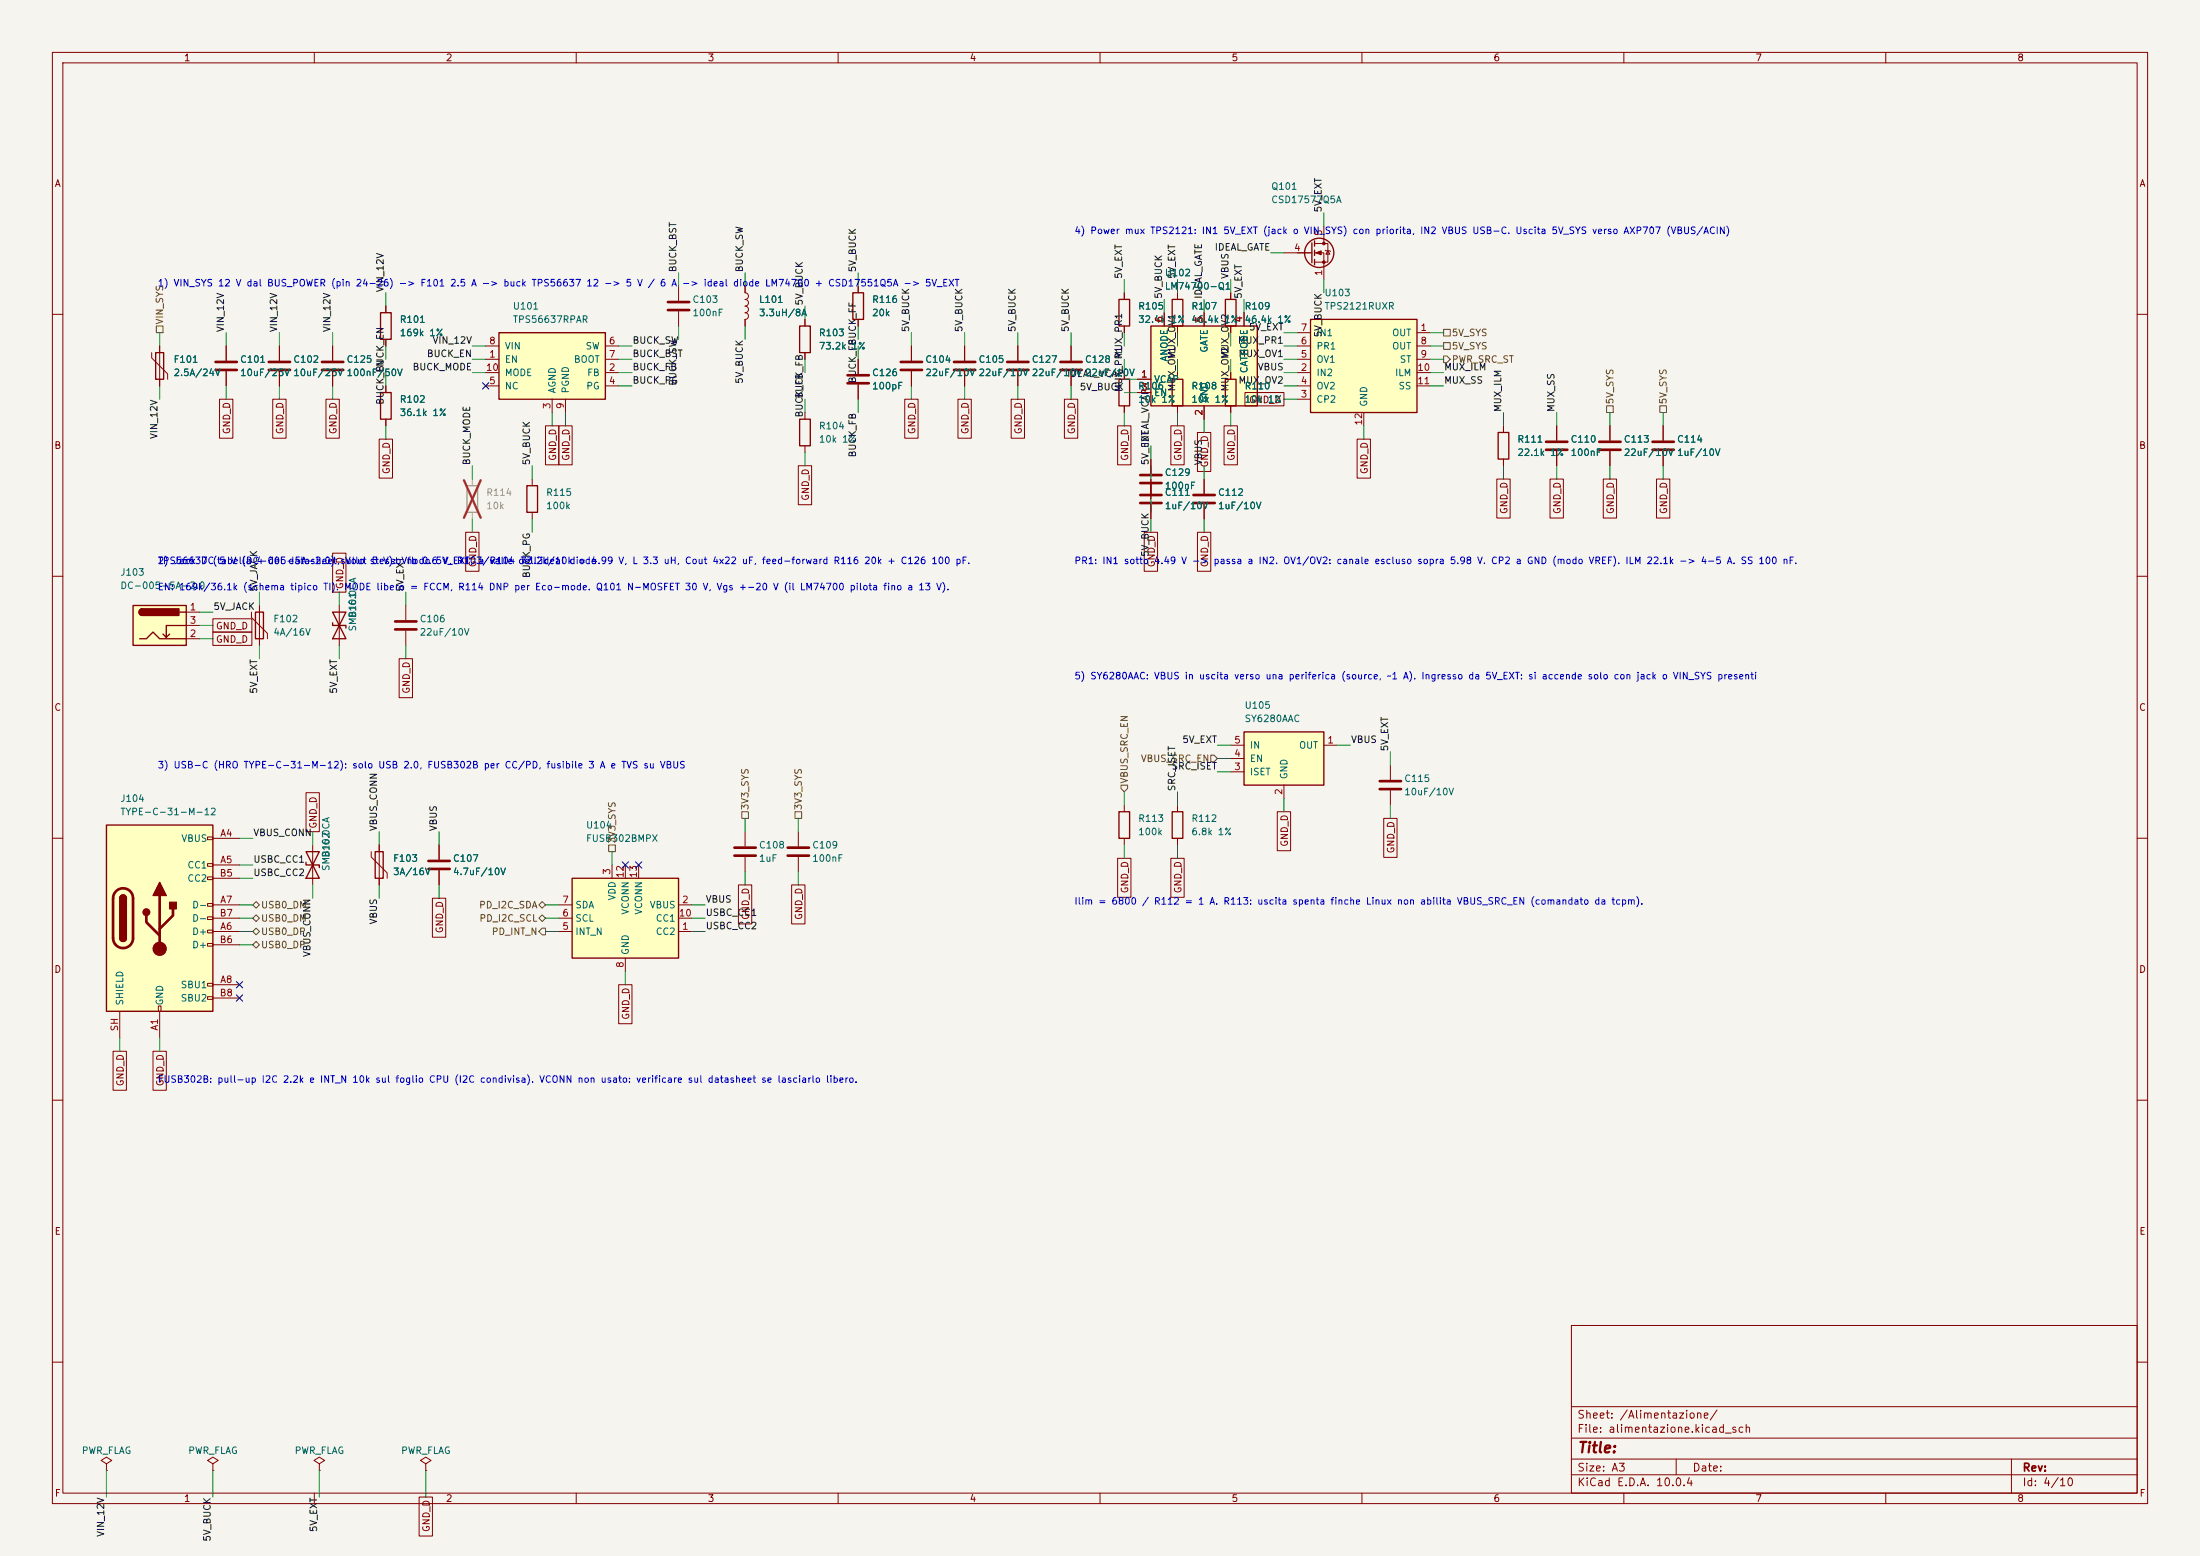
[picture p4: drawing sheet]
<svg xmlns="http://www.w3.org/2000/svg" width="420mm" height="297mm" viewBox="0 0 420 297" stroke-linecap="round" stroke-linejoin="round" font-family="sans-serif">
<path d="M0 0h420v297h-420z" fill="#f5f4ef" stroke="#f5f4ef" stroke-width=".19"/>
<g fill="none" stroke="#840000" stroke-width=".19">
<path d="M10 10h400v277h-400zM12 12h396v273h-396zM60 10v2M110 10v2M160 10v2M210 10v2M260 10v2M310 10v2M360 10v2M10 60h2M408 60h2M307.3 81.3v2.8"/>
<path d="M307.3 86.1v2.8M10 110h2M48 116.8v1.1l3.1 3v1M49.5 115.6v7.6M408 110h2M10 160h2M142.2 158.8v2.7M408 160h2M142.2 163.6v2.8M10 210h2M408 210h2M300 253h108v32h-108z"/>
<path d="M10 260h2M300 278.5h108M300 274.5h108M300 268.5h108M320 278.5v3M384 278.5v6.5M408 260h2M60 285v2M110 285v2M160 285v2M210 285v2M260 285v2"/>
<path d="M300 281.5h108M310 285v2M360 285v2"/>
</g>
<path d="M48.8 116.8h1.5v5.1h-1.5z" fill="none" stroke="#840000" stroke-width=".25"/>
<path d="M305.3 84.3h4.1M305.3 85.9h4.1M140.2 161.8h4.1M140.2 163.3h4.1" fill="none" stroke="#840000" stroke-width=".51"/>
<path d="M250.2 61h20.3v17.7h-20.3z" fill="#ffffc2"/>
<path d="M250.2 61h20.3v17.7h-20.3zM286 82.6h2v5h-2z" fill="none" stroke="#840000" stroke-width=".25"/>
<g fill="none" stroke="#840000" stroke-width=".19">
<path d="M184.1 66v2.8M184.1 70.9v2.8M194.3 66v2.8M194.3 70.9v2.8M247.6 63.5h2.6M247.6 71.1h2.6M247.6 76.2h2.6M247.6 73.7h2.6M247.6 68.6h2.6M247.6 66h2.6M260.3 78.7v2.6M270.5 63.5h2.5"/>
<path d="M270.5 71.1h2.5M270.5 73.7h2.5M270.5 68.6h2.5M270.5 66h2.5M219.7 87.6v2.8M219.7 91.4v3.9M219.7 96.3v2.8M229.9 91.4v2.8M229.9 96.3v2.8M287 81.3v1.3M287 87.6v1.3M297.2 81.3v2.8"/>
<path d="M297.2 86.1v2.8M317.5 81.3v2.8M317.5 86.1v2.8"/>
</g>
<g fill="none" stroke="#840000" stroke-width=".51">
<path d="M182.1 69.1h4.1M182.1 70.6h4.1M192.3 69.1h4M192.3 70.6h4M217.7 94.5h4M217.7 96h4M217.7 90.7h4M217.7 92.2h4M227.8 94.5h4.1M227.8 96h4.1M295.1 84.3h4.1M295.1 85.9h4.1"/>
<path d="M315.5 84.3h4M315.5 85.9h4"/>
</g>
<path d="M219.7 62.2h20.3v15.3h-20.3z" fill="#ffffc2"/>
<g fill="none" stroke="#840000" stroke-width=".25">
<path d="M213.6 57.2h2v5h-2zM223.8 57.2h2v5h-2zM233.9 57.2h2.1v5h-2.1zM250.4 46.4v3.8M251 46v1M251 47.8v1M251 49.5v1M213.6 72.4h2v5.1h-2zM219.7 62.2h20.3v15.3h-20.3zM223.8 72.4h2v5.1h-2zM233.9 72.4h2.1v5.1h-2.1zM223.8 154.9h2v5.1h-2z"/>
<circle cx="251.8" cy="48.3" r="2.79"/>
</g>
<g fill="none" stroke="#840000" stroke-width=".19">
<path d="M214.6 55.9v1.3M222.2 59.7v2.5M224.8 55.9v1.3M229.9 59.7v2.5M234.9 55.9v1.3M237.5 59.7v2.5M245.1 48.3h5.3M251 46.5h2.5v3.5h-2.5M251 48.3h1.7v5M252.7 43.2v3.3M253 47.8l1 .2M253.5 47.9l.4 .6h-.8z"/>
<path d="M204.5 66v2.8M204.5 70.9v2.8M214.6 62.2v1.3M214.6 71.1v1.3M214.6 77.5v1.2M217.2 72.4h2.5M217.2 74.9h2.5M224.8 62.2v1.3M224.8 71.1v1.3M224.8 77.5v1.2M229.9 77.5v2.5M234.9 62.2v1.3"/>
<path d="M234.9 71.1v1.3M234.9 77.5v1.2M224.8 153.7v1.2M265.4 146.1v2.7M265.4 150.9v2.8M224.8 160v1.3"/>
</g>
<path d="M202.4 69.1h4.1M202.4 70.6h4.1M263.4 149.1h4.1M263.4 150.6h4.1" fill="none" stroke="#840000" stroke-width=".51"/>
<g fill="#840000" stroke="#840000" stroke-width=".19">
<path d="M251.2 48.3l1-.4v.7z"/>
<circle cx="252.7" cy="46.5" r=".25"/>
<circle cx="252.7" cy="50" r=".25"/>
</g>
<path d="M237.5 139.7h15.2v10.2h-15.2z" fill="#ffffc2"/>
<path d="M237.5 139.7h15.2v10.2h-15.2z" fill="none" stroke="#840000" stroke-width=".25"/>
<path d="M234.9 142.2h2.6M234.9 147.3h2.6M234.9 144.8h2.6M245.1 149.9v2.5M252.7 142.2h2.6" fill="none" stroke="#840000" stroke-width=".19"/>
<path d="M109.2 167.6h20.3v15.3h-20.3z" fill="#ffffc2"/>
<path d="M162.8 55.9h2v5.1h-2zM152.7 62.2h2v5.1h-2zM100.6 92.7h2v5.1h-2zM152.7 80h2v5.1h-2zM213.6 154.9h2v5.1h-2zM58.4 162.6h2.6l-2.6 5h2.6zM58.4 164.6v.5h2.6v.5M71.6 162.6h1.6v5h-1.6zM109.2 167.6h20.3v15.3h-20.3z" fill="none" stroke="#840000" stroke-width=".25"/>
<g fill="none" stroke="#840000" stroke-width=".19">
<path d="M129.5 54.6v2.8M129.5 59.4v2.8M142.2 54.6v1.3a.64 .64 0 0 1 .7 .6 .64 .64 0 0 1-.7 .7M142.2 57.2a.64 .64 0 0 1 .7 .6 .64 .64 0 0 1-.7 .6 .64 .64 0 0 1 .7 .7 .64 .64 0 0 1-.7 .6 .64 .64 0 0 1 .7 .6 .64 .64 0 0 1-.7 .7v1.2M163.8 54.6v1.3M153.7 61v1.2M153.7 67.3v1.3M153.7 78.7v1.3M163.8 61v1.2M163.8 68.6v2.8M163.8 73.4v2.8M174 66v2.8"/>
<path d="M174 70.9v2.8M101.6 91.4v1.3M101.6 97.8v1.3M153.7 85.1v1.3M152.4 158.8v2.7M214.6 153.7v1.2M59.7 161.3v7.6M70.9 162.6v1l3 3v1M72.4 161.3v7.6M83.8 161.3v2.8M83.8 166.1v2.8M106.7 177.8h2.5"/>
<path d="M106.7 172.7h2.5M106.7 175.3h2.5M116.8 165.1v2.5M119.4 165.1v2.5M121.9 165.1v2.5M129.5 177.8h2.6M129.5 172.7h2.6M129.5 175.3h2.6M152.4 163.6v2.8M214.6 160v1.3M119.4 182.9v2.5"/>
</g>
<path d="M127.5 57.7h4.1M127.5 59.2h4.1M161.8 71.6h4.1M161.8 73.2h4.1M172 69.1h4M172 70.6h4M81.8 164.3h4.1M81.8 165.9h4.1M150.4 161.8h4M150.4 163.3h4" fill="none" stroke="#840000" stroke-width=".51"/>
<path d="M89.2 92.7h2v5.1h-2z" fill="none" stroke="#9c9b98" stroke-width=".25"/>
<path d="M90.2 91.4v1.3M90.2 97.8v1.3" fill="none" stroke="#9c9b98" stroke-width=".19"/>
<path d="M88.6 91.7l3.2 7.1M91.8 91.7l-3.2 7.1" fill="none" stroke="#e12e31" stroke-width=".46"/>
<path d="M95.2 63.5h20.4v12.7h-20.4z" fill="#ffffc2"/>
<path d="M95.2 63.5h20.4v12.7h-20.4z" fill="none" stroke="#840000" stroke-width=".25"/>
<g fill="none" stroke="#840000" stroke-width=".19">
<path d="M92.7 68.6h2.5M92.7 71.1h2.5M92.7 73.7h2.5M92.7 66h2.5M105.4 76.2v2.5M107.9 76.2v2.5M115.6 68.6h2.5M115.6 71.1h2.5M115.6 73.7h2.5M115.6 66h2.5M40.6 279.4l1.1-.6-1.1-.7-1 .7 1 .6v1.3M61 279.4l1-.6-1-.7-1.1 .7 1.1 .6v1.3"/>
<path d="M81.3 279.4l1-.6-1-.7-1 .7 1 .6v1.3M40.6 280.7h.1M61 280.7h.1M81.3 280.7h.1"/>
</g>
<path d="M25.4 115.6h10.2v7.6h-10.2z" fill="#ffffc2"/>
<path d="M25.4 115.6h10.2v7.6h-10.2zM27.2 116.2a.64 .64 0 0 0-.7 .6 .64 .64 0 0 0 .7 .7M34.3 116.8h1.3M35.6 119.4h-3.9v2.3l-.6-.7M63.5 116.8h2.5l-2.5 5.1h2.5zM63.5 118.9v.5h2.5v.5M26.7 121.9h1.2l1.3-1.2 1.3 1.2h5.1M32.4 121l-.7 .7" fill="none" stroke="#840000" stroke-width=".25"/>
<g fill="#840000" stroke="#840000" stroke-width=".25">
<path d="M26.7 116.4l.5-.2v1.3a.63 .63 0 0 1-.6-.4 .63 .63 0 0 1 .1-.7z"/>
<path d="M27.2 116.2h7v1.3h-7z"/>
</g>
<path d="M35.6 116.8h2.5M35.6 119.4h2.5M64.8 115.6v7.6M35.6 121.9h2.5M20.3 279.4l1-.6-1-.7-1 .7 1 .6v1.3M20.3 280.7h.1" fill="none" stroke="#840000" stroke-width=".19"/>
<path d="M20.3 157.5h20.3v35.5h-20.3z" fill="#ffffc2"/>
<g fill="none" stroke="#840000" stroke-width=".19">
<path d="M73.7 58.4v1.3M142.2 54.6v1.3M163.8 54.6v1.3M214.6 55.9v1.3M222.2 59.7v2.5M224.8 55.9v1.3M229.9 59.7v2.5M234.9 55.9v1.3M237.5 59.7v2.5M29 67.3v1l3 3.1v1M30.5 66v7.7M41.9 76.2h2.6v7.4h-2.6z"/>
<path d="M43.2 66v2.8M43.2 70.9v2.8M52.1 76.2h2.5v7.4h-2.5zM53.3 66v2.8M53.3 70.9v2.8M62.2 76.2h2.6v7.4h-2.6zM63.5 66v2.8M63.5 70.9v2.8M73.7 64.8v1.2M73.7 73.7v1.2M142.2 61v1.2M153.7 61v1.2"/>
<path d="M153.7 67.3v1.3M163.8 61v1.2M163.8 68.6v2.8M163.8 73.4v2.8M172.7 76.2h2.6v7.4h-2.6zM174 66v2.8M174 70.9v2.8M182.9 76.2h2.5v7.4h-2.5zM184.1 66v2.8M184.1 70.9v2.8M193 76.2h2.6v7.4h-2.6zM194.3 66v2.8"/>
<path d="M194.3 70.9v2.8M203.2 76.2h2.5v7.4h-2.5zM204.5 66v2.8M204.5 70.9v2.8M214.6 62.2v1.3M214.6 71.1v1.3M214.6 77.5v1.2M217.2 72.4h2.5M217.2 74.9h2.5M224.8 62.2v1.3M224.8 71.1v1.3M224.8 77.5v1.2"/>
<path d="M229.9 77.5v2.5M234.9 62.2v1.3M234.9 71.1v1.3M234.9 77.5v1.2M237.7 74.9h7.4v2.6h-7.4zM72.4 83.8h2.5v7.5h-2.5zM73.7 80v1.3M104.1 81.3h2.6v7.4h-2.6zM106.7 81.3h2.5v7.4h-2.5zM152.4 88.9h2.5v7.4h-2.5zM213.4 81.3h2.5v7.4h-2.5zM219.7 87.6v2.8"/>
<path d="M219.7 91.4v3.9M219.7 96.3v2.8M223.5 81.3h2.6v7.4h-2.6zM228.6 82.6h2.5v7.4h-2.5zM229.9 91.4v2.8M229.9 96.3v2.8M233.7 81.3h2.5v7.4h-2.5zM259.1 83.8h2.5v7.5h-2.5zM285.7 91.4h2.6v7.5h-2.6zM287 81.3v1.3M287 87.6v1.3M295.9 91.4h2.6v7.5h-2.6z"/>
<path d="M297.2 81.3v2.8M297.2 86.1v2.8M306.1 91.4h2.5v7.5h-2.5zM307.3 81.3v2.8M307.3 86.1v2.8M316.2 91.4h2.6v7.5h-2.6zM317.5 81.3v2.8M317.5 86.1v2.8M40.6 118.1h7.5v2.6h-7.5zM63.5 105.6h2.5v7.4h-2.5zM77.5 115.6v2.8M88.9 101.6h2.5v7.4h-2.5z"/>
<path d="M218.4 101.6h2.6v7.4h-2.6zM228.6 101.6h2.5v7.4h-2.5zM40.6 120.6h7.5v2.6h-7.5zM76.2 125.7h2.5v7.5h-2.5zM77.5 120.4v2.8M39.6 159.8h1v.5h-1zM58.4 151.3h2.6v7.5h-2.6zM243.8 154.9h2.6v7.5h-2.6zM264.2 156.2h2.5v7.5h-2.5zM39.6 164.8h1v.6h-1zM39.6 167.4h1v.5h-1zM39.6 172.5h1v.5h-1z"/>
<path d="M39.6 175h1v.5h-1zM39.6 177.5h1v.6h-1zM40.6 160h5.1M40.6 165.1h5.1M40.6 177.8h5.1M40.6 172.7h5.1M40.6 167.6h5.1M40.6 175.3h5.1M72.4 161.3v1.3M72.4 167.6v1.3M82.5 171.5h2.6v7.4h-2.6zM83.8 161.3v2.8"/>
<path d="M83.8 166.1v2.8M141 168.9h2.5v7.5h-2.5zM151.1 168.9h2.6v7.5h-2.6zM213.4 163.8h2.5v7.5h-2.5zM223.5 163.8h2.6v7.5h-2.6zM22.9 193v5.1M30.2 192h.5v1h-.5zM30.5 193v5.1M39.6 180.1h1v.5h-1zM39.6 187.7h1v.5h-1zM39.6 190.2h1v.6h-1zM40.6 188h5.1"/>
<path d="M40.6 180.3h5.1M40.6 190.5h5.1M118.1 188h2.6v7.4h-2.6zM21.6 200.7h2.5v7.4h-2.5zM29.2 200.7h2.6v7.4h-2.6zM80 285.7h2.6v7.5h-2.6z"/>
</g>
<path d="M72.6 59.7h2.1v5.1h-2.1zM29.7 67.3h1.5v5.1h-1.5zM72.6 74.9h2.1v5.1h-2.1zM20.3 157.5h20.3v35.5h-20.3zM22.9 171.5a.64 .64 0 0 1 .6-.7 .64 .64 0 0 1 .6 .7M22.9 179.1a.64 .64 0 0 0 .6 .6 .64 .64 0 0 0 .6-.6" fill="none" stroke="#840000" stroke-width=".25"/>
<path d="M41.1 69.1h4.1M41.1 70.6h4.1M51.3 69.1h4.1M51.3 70.6h4.1M61.5 69.1h4M61.5 70.6h4M75.4 118.6h4.1M75.4 120.1h4.1M22.1 170.1a1.9 1.9 0 0 1 2.1-.4 1.9 1.9 0 0 1 1.2 1.8v7.6a1.91 1.91 0 0 1-1.9 1.9 1.91 1.91 0 0 1-1.9-1.9v-7.8l.2-.6zM27.9 174.8v1.2l2.6 2.6M30.5 170.9v10.2M33 173.5v1.3l-2.5 2.5" fill="none" stroke="#840000" stroke-width=".51"/>
<g fill="#840000" stroke="#840000" stroke-width=".25">
<path d="M22.9 171.5h1.2v7.6h-1.2z"/>
<path d="M23 171a.64 .64 0 0 1 .7-.1 .64 .64 0 0 1 .4 .6h-1.2z"/>
<path d="M22.9 179.1h1.2a.64 .64 0 0 1-.6 .6 .64 .64 0 0 1-.6-.6z"/>
<path d="M30.5 168.4l1.2 2.5h-2.5z"/>
<path d="M32.4 172.2h1.3v1.3h-1.3z"/>
<circle cx="27.9" cy="174.1" r=".63"/>
</g>
<circle cx="30.5" cy="181.1" r="1.27" fill="#840000" stroke="#840000" stroke-width=".19"/>
<g fill="none" stroke="#725600" stroke-width=".19">
<path d="M29.8 62.2h1.3v1.3h-1.3zM275.6 67.9h.6l.7 .7-.7 .6h-.6zM275.6 65.4h1.3v1.3h-1.3zM275.6 62.9h1.3v1.2h-1.3zM306.7 77.5h1.3v1.2h-1.3zM316.9 77.5h1.2v1.2h-1.2zM141.6 154.9h1.3v1.3h-1.3zM151.8 154.9h1.2v1.3h-1.2zM214 149.9h1.3v.6l-.7 .6-.6-.6zM231.1 144.1h.7l.6 .7-.6 .6h-.7zM48.3 175.3l.6-.7 .6 .7-.6 .6zM48.3 177.8l.6-.6 .6 .6-.6 .6z"/>
<path d="M48.9 172.1l.6 .6-.6 .7-.6-.7zM102.9 175.3l.6-.7 .6 .7-.6 .6zM103.5 172.1l.6 .6-.6 .7-.6-.7zM103.5 177.2h.6v1.2h-.6l-.6-.6zM116.2 161.3h1.3v1.3h-1.3zM48.3 180.3l.6-.6 .6 .6-.6 .7z"/>
</g>
<g fill="none" stroke="#009600" stroke-width=".19">
<path d="M73.7 55.9v2.5M129.5 52.1v2.5M142.2 52.1v2.5M153.7 58.4v2.6M163.8 52.1v2.5M214.6 53.3v2.6M222.2 57.2v2.5M224.8 53.3v2.6M229.9 57.2v2.5M234.9 53.3v2.6M237.5 57.2v2.5M242.6 48.3h2.5"/>
<path d="M252.7 40.6v2.6M252.7 53.3v2.6M30.5 63.5v2.5M30.5 73.7v2.5M43.2 63.5v2.5M43.2 73.7v2.5M53.3 63.5v2.5M53.3 73.7v2.5M63.5 63.5v2.5M63.5 73.7v2.5M73.7 66v2.6M73.7 71.1v2.6"/>
<path d="M90.2 71.1h2.5M90.2 66h2.5M90.2 68.6h2.5M105.4 78.7v2.6M107.9 78.7v2.6M118.1 73.7h2.5M118.1 71.1h2.5M118.1 66h2.5M118.1 68.6h2.5M129.5 62.2v2.6M142.2 62.2v2.6M153.7 68.6v2.5"/>
<path d="M153.7 76.2v2.5M163.8 62.2v2.6M163.8 66v2.6M163.8 76.2v2.5M174 63.5v2.5M174 73.7v2.5M184.1 63.5v2.5M184.1 73.7v2.5M194.3 63.5v2.5M194.3 73.7v2.5M204.5 63.5v2.5M204.5 73.7v2.5"/>
<path d="M214.6 63.5v2.5M214.6 68.6v2.5M214.6 78.7v2.6M214.6 72.4h2.6M214.6 74.9h2.6M224.8 63.5v2.5M224.8 68.6v2.5M224.8 78.7v2.6M234.9 63.5v2.5M234.9 68.6v2.5M234.9 78.7v2.6M245.1 73.7h2.5"/>
<path d="M245.1 76.2h2.5M245.1 71.1h2.5M245.1 63.5h2.5M245.1 66h2.5M245.1 68.6h2.5M273 73.7h2.6M273 71.1h2.6M273 63.5h2.6M273 66h2.6M273 68.6h2.6M287 78.7v2.6M297.2 78.7v2.6"/>
<path d="M307.3 78.7v2.6M317.5 78.7v2.6M73.7 81.3v2.5M90.2 88.9v2.5M90.2 99.1v2.5M101.6 88.9v2.5M101.6 99.1v2.5M153.7 86.4v2.5M219.7 85.1v2.5M219.7 88.9v2.5M219.7 95.3v2.5M219.7 99.1v2.5"/>
<path d="M229.9 80v2.6M229.9 88.9v2.5M229.9 99.1v2.5M260.3 81.3v2.5M287 88.9v2.5M297.2 88.9v2.5M307.3 88.9v2.5M317.5 88.9v2.5M38.1 119.4h2.5M38.1 116.8h2.5M49.5 113v2.6M64.8 113v2.6"/>
<path d="M77.5 113v2.6M38.1 121.9h2.5M49.5 123.2v2.5M64.8 123.2v2.5M77.5 123.2v2.5M59.7 158.8v2.5M72.4 158.8v2.5M83.8 158.8v2.5M142.2 156.2v2.6M152.4 156.2v2.6M214.6 151.1v2.6M224.8 151.1v2.6"/>
<path d="M232.4 147.3h2.5M232.4 142.2h2.5M232.4 144.8h2.5M245.1 152.4v2.5M255.3 142.2h2.5M265.4 143.5v2.6M265.4 153.7v2.5M45.7 172.7h2.6M45.7 175.3h2.6M45.7 167.6h2.6M45.7 165.1h2.6M45.7 160h2.6"/>
<path d="M45.7 177.8h2.6M59.7 168.9v2.6M72.4 168.9v2.6M83.8 168.9v2.6M104.1 172.7h2.6M104.1 175.3h2.6M104.1 177.8h2.6M116.8 162.6v2.5M132.1 172.7h2.5M132.1 175.3h2.5M132.1 177.8h2.5M142.2 166.4v2.5"/>
<path d="M152.4 166.4v2.5M214.6 161.3v2.5M224.8 161.3v2.5M22.9 198.1v2.6M30.5 198.1v2.6M45.7 180.3h2.6M119.4 185.4v2.6M20.3 280.7v5M40.6 280.7v5M61 280.7v5M81.3 280.7v5"/>
</g>
<path d="M92.1 73.1l1.2 1.2M93.3 73.1l-1.2 1.2M118.8 164.5l1.2 1.2M120 164.5l-1.2 1.2M121.3 164.5l1.2 1.2M122.5 164.5l-1.2 1.2M45.1 187.4l1.2 1.2M45.1 189.9l1.2 1.2M46.3 187.4l-1.2 1.2M46.3 189.9l-1.2 1.2" fill="none" stroke="#000084" stroke-width=".19"/>
<text font-size="2" fill="#840000" x="301" y="277.8">Title:</text>
<g font-size="1.5" fill="#840000">
<text x="301" y="273.8">File: alimentazione.kicad_sch</text>
<text x="301" y="271.1">Sheet: /Alimentazione/</text>
<text x="301" y="281.2">Size: A3</text>
<text x="323" y="281.2">Date:</text>
<text x="386" y="281.2">Rev:</text>
<text x="301" y="284">KiCad E.D.A. 10.0.4</text>
<text x="386" y="284">Id: 4/10</text>
</g>
<g font-size="1.3" fill="#840000">
<text x="35" y="12">1</text>
<text x="85" y="12">2</text>
<text x="135" y="12">3</text>
<text x="185" y="12">4</text>
<text x="235" y="12">5</text>
<text x="285" y="12">6</text>
<text x="335" y="12">7</text>
<text x="385" y="12">8</text>
<text x="10.3" y="36">A</text>
<text x="408.3" y="36">A</text>
<text x="238.3" y="77.3">GND_D</text>
<text x="44.2" y="83" transform="rotate(-90 44.2 83)">GND_D</text>
<text x="54.4" y="83" transform="rotate(-90 54.4 83)">GND_D</text>
<text x="64.6" y="83" transform="rotate(-90 64.6 83)">GND_D</text>
<text x="175.1" y="83" transform="rotate(-90 175.1 83)">GND_D</text>
<text x="185.2" y="83" transform="rotate(-90 185.2 83)">GND_D</text>
<text x="195.4" y="83" transform="rotate(-90 195.4 83)">GND_D</text>
<text x="205.5" y="83" transform="rotate(-90 205.5 83)">GND_D</text>
<text x="10.3" y="86">B</text>
<text x="106.5" y="88.1" transform="rotate(-90 106.5 88.1)">GND_D</text>
<text x="109" y="88.1" transform="rotate(-90 109 88.1)">GND_D</text>
<text x="215.7" y="88.1" transform="rotate(-90 215.7 88.1)">GND_D</text>
<text x="225.9" y="88.1" transform="rotate(-90 225.9 88.1)">GND_D</text>
<text x="230.9" y="89.3" transform="rotate(-90 230.9 89.3)">GND_D</text>
<text x="236" y="88.1" transform="rotate(-90 236 88.1)">GND_D</text>
<text x="408.2" y="86">B</text>
<text x="74.7" y="90.6" transform="rotate(-90 74.7 90.6)">GND_D</text>
<text x="154.7" y="95.7" transform="rotate(-90 154.7 95.7)">GND_D</text>
<text x="261.4" y="90.6" transform="rotate(-90 261.4 90.6)">GND_D</text>
<text x="288.1" y="98.2" transform="rotate(-90 288.1 98.2)">GND_D</text>
<text x="298.2" y="98.2" transform="rotate(-90 298.2 98.2)">GND_D</text>
<text x="308.4" y="98.2" transform="rotate(-90 308.4 98.2)">GND_D</text>
<text x="318.6" y="98.2" transform="rotate(-90 318.6 98.2)">GND_D</text>
<text x="65.8" y="112.6" transform="rotate(-90 65.8 112.6)">GND_D</text>
<text x="91.2" y="108.4" transform="rotate(-90 91.2 108.4)">GND_D</text>
<text x="220.8" y="108.4" transform="rotate(-90 220.8 108.4)">GND_D</text>
<text x="230.9" y="108.4" transform="rotate(-90 230.9 108.4)">GND_D</text>
<text x="41.1" y="120.4">GND_D</text>
<text x="41.1" y="123">GND_D</text>
<text x="10.3" y="136">C</text>
<text x="78.5" y="132.5" transform="rotate(-90 78.5 132.5)">GND_D</text>
<text x="408.2" y="136">C</text>
<text x="60.8" y="158.3" transform="rotate(-90 60.8 158.3)">GND_D</text>
<text x="246.2" y="161.7" transform="rotate(-90 246.2 161.7)">GND_D</text>
<text x="266.5" y="163" transform="rotate(-90 266.5 163)">GND_D</text>
<text x="215.7" y="170.6" transform="rotate(-90 215.7 170.6)">GND_D</text>
<text x="225.9" y="170.6" transform="rotate(-90 225.9 170.6)">GND_D</text>
<text x="84.9" y="178.2" transform="rotate(-90 84.9 178.2)">GND_D</text>
<text x="143.3" y="175.7" transform="rotate(-90 143.3 175.7)">GND_D</text>
<text x="153.5" y="175.7" transform="rotate(-90 153.5 175.7)">GND_D</text>
<text x="10.3" y="186">D</text>
<text x="408.2" y="186">D</text>
<text x="120.4" y="194.7" transform="rotate(-90 120.4 194.7)">GND_D</text>
<text x="23.9" y="207.4" transform="rotate(-90 23.9 207.4)">GND_D</text>
<text x="31.5" y="207.4" transform="rotate(-90 31.5 207.4)">GND_D</text>
<text x="10.3" y="236">E</text>
<text x="408.3" y="236">E</text>
<text x="10.3" y="286">F</text>
<text x="35" y="287">1</text>
<text x="85" y="287">2</text>
<text x="135" y="287">3</text>
<text x="185" y="287">4</text>
<text x="235" y="287">5</text>
<text x="285" y="287">6</text>
<text x="335" y="287">7</text>
<text x="385" y="287">8</text>
<text x="408.3" y="286">F</text>
<text x="82.3" y="292.5" transform="rotate(-90 82.3 292.5)">GND_D</text>
</g>
<g font-size="1.3" fill="#006464">
<text x="242.6" y="36.5">Q101</text>
<text x="242.6" y="39.1">CSD17577Q5A</text>
<text x="222.3" y="53">U102</text>
<text x="97.8" y="59.4">U101</text>
<text x="132.1" y="58.1">C103</text>
<text x="144.8" y="58.1">L101</text>
<text x="166.4" y="58.1">R116</text>
<text x="217.2" y="59.4">R105</text>
<text x="222.3" y="55.6">LM74700-Q1</text>
<text x="227.3" y="59.4">R107</text>
<text x="237.5" y="59.4">R109</text>
<text x="252.7" y="59.4">TPS2121RUXR</text>
<text x="252.7" y="56.9">U103</text>
<text x="76.2" y="61.9">R101</text>
<text x="76.2" y="64.5">169k 1%</text>
<text x="97.8" y="61.9">TPS56637RPAR</text>
<text x="132.1" y="60.7">100nF</text>
<text x="144.8" y="60.7">3.3uH/8A</text>
<text x="156.2" y="64.5">R103</text>
<text x="166.4" y="60.7">20k</text>
<text x="217.2" y="61.9">32.4k 1%</text>
<text x="227.3" y="61.9">46.4k 1%</text>
<text x="237.5" y="61.9">46.4k 1%</text>
<text x="251.2" y="64.5">IN1</text>
<text x="265.7" y="64.5">OUT</text>
<text x="33" y="69.6">F101</text>
<text x="45.7" y="69.6">C101</text>
<text x="55.9" y="69.6">C102</text>
<text x="66" y="69.6">C125</text>
<text x="96.3" y="69.6">EN</text>
<text x="96.3" y="67">VIN</text>
<text x="109.5" y="69.6">BOOT</text>
<text x="111.7" y="67">SW</text>
<text x="156.2" y="67">73.2k 1%</text>
<text x="176.5" y="69.6">C104</text>
<text x="186.7" y="69.6">C105</text>
<text x="196.9" y="69.6">C127</text>
<text x="207" y="69.6">C128</text>
<text x="223.2" y="69.1" transform="rotate(-90 223.2 69.1)">ANODE</text>
<text x="230.8" y="67.4" transform="rotate(-90 230.8 67.4)">GATE</text>
<text x="238.5" y="71.3" transform="rotate(-90 238.5 71.3)">CATHODE</text>
<text x="251.2" y="69.6">OV1</text>
<text x="251.2" y="67">PR1</text>
<text x="265.7" y="67">OUT</text>
<text x="267.1" y="69.6">ST</text>
<text x="33" y="72.1">2.5A/24V</text>
<text x="45.7" y="72.1">10uF/25V 10uF/25V 100nF/50V</text>
<text x="76.2" y="77.2">R102</text>
<text x="96.3" y="74.6">NC</text>
<text x="96.3" y="72.1">MODE</text>
<text x="106.4" y="75.2" transform="rotate(-90 106.4 75.2)">AGND</text>
<text x="108.9" y="75.2" transform="rotate(-90 108.9 75.2)">PGND</text>
<text x="111.8" y="74.6">PG</text>
<text x="112" y="72.1">FB</text>
<text x="166.4" y="72.1">C126</text>
<text x="166.4" y="74.6">100pF</text>
<text x="176.5" y="72.1">22uF/10V 22uF/10V 22uF/10V 22uF/10V</text>
<text x="217.2" y="74.6">R106</text>
<text x="217.2" y="77.2">10k 1%</text>
<text x="220.2" y="73.4">VCAP</text>
<text x="220.2" y="75.9">EN</text>
<text x="227.3" y="74.6">R108</text>
<text x="227.3" y="77.2">10k 1%</text>
<text x="230.8" y="77" transform="rotate(-90 230.8 77)">GND</text>
<text x="237.5" y="74.6">R110</text>
<text x="237.5" y="77.2">10k 1%</text>
<text x="251.2" y="72.1">IN2</text>
<text x="251.2" y="77.2">CP2</text>
<text x="251.2" y="74.6">OV2</text>
<text x="261.3" y="77.7" transform="rotate(-90 261.3 77.7)">GND</text>
<text x="266.2" y="72.1">ILM</text>
<text x="266.9" y="74.6">SS</text>
<text x="76.2" y="79.7">36.1k 1%</text>
<text x="156.2" y="82.3">R104</text>
<text x="156.2" y="84.8">10k 1%</text>
<text x="289.6" y="84.8">R111</text>
<text x="289.6" y="87.3">22.1k 1%</text>
<text x="299.7" y="84.8">C110</text>
<text x="299.7" y="87.3">100nF</text>
<text x="309.9" y="84.8">C113</text>
<text x="309.9" y="87.3">22uF/10V 1uF/10V</text>
<text x="320" y="84.8">C114</text>
<text x="104.1" y="95">R115</text>
<text x="222.3" y="95">C111</text>
<text x="222.3" y="91.1">C129</text>
<text x="222.3" y="93.7">100nF</text>
<text x="232.4" y="95">C112</text>
<text x="104.1" y="97.5">100k</text>
<text x="222.3" y="97.5">1uF/10V</text>
<text x="232.4" y="97.5">1uF/10V</text>
<text x="22.9" y="110.2">J103</text>
<text x="22.9" y="112.7">DC-005-5A-2.0</text>
<text x="52.1" y="119.1">F102</text>
<text x="68.3" y="118.1" transform="rotate(-90 68.3 118.1)">D101</text>
<text x="80" y="119.1">C106</text>
<text x="52.1" y="121.6">4A/16V</text>
<text x="68.3" y="120.6" transform="rotate(-90 68.3 120.6)">SMBJ6.0CA</text>
<text x="80" y="121.6">22uF/10V</text>
<text x="237.5" y="135.6">U105</text>
<text x="237.5" y="138.1">SY6280AAC</text>
<text x="238.5" y="143.2">IN</text>
<text x="247.9" y="143.2">OUT</text>
<text x="238.5" y="148.3">ISET</text>
<text x="238.5" y="145.8">EN</text>
<text x="246.1" y="148.8" transform="rotate(-90 246.1 148.8)">GND</text>
<text x="268" y="149.6">C115</text>
<text x="22.9" y="153.4">J104</text>
<text x="22.9" y="155.9">TYPE-C-31-M-12</text>
<text x="268" y="152.1">10uF/10V</text>
<text x="34.5" y="161">VBUS</text>
<text x="111.8" y="158.5">U104</text>
<text x="111.8" y="161">FUSB302BMPX</text>
<text x="217.2" y="157.2">R113</text>
<text x="217.2" y="159.7">100k</text>
<text x="227.3" y="157.2">R112</text>
<text x="227.3" y="159.7">6.8k 1%</text>
<text x="35.7" y="166.1">CC1</text>
<text x="63.2" y="166.4" transform="rotate(-90 63.2 166.4)">SMBJ6.0CA</text>
<text x="63.2" y="163.8" transform="rotate(-90 63.2 163.8)">D102</text>
<text x="74.9" y="164.8">F103</text>
<text x="74.9" y="167.3">3A/16V</text>
<text x="86.4" y="164.8">C107</text>
<text x="86.4" y="167.3">4.7uF/10V</text>
<text x="144.8" y="162.3">C108</text>
<text x="144.8" y="164.8">1uF</text>
<text x="154.9" y="162.3">C109</text>
<text x="154.9" y="164.8">100nF</text>
<text x="35.7" y="168.6">CC2</text>
<text x="36.6" y="173.7">D-</text>
<text x="109.7" y="173.7">SDA</text>
<text x="117.8" y="172" transform="rotate(-90 117.8 172)">VDD</text>
<text x="123.9" y="173.7">VBUS</text>
<text x="36.6" y="178.8">D+</text>
<text x="36.6" y="176.2">D-</text>
<text x="109.7" y="178.8">INT_N</text>
<text x="109.7" y="176.2">SCL</text>
<text x="120.4" y="174.7" transform="rotate(-90 120.4 174.7)">VCONN</text>
<text x="122.9" y="174.7" transform="rotate(-90 122.9 174.7)">VCONN</text>
<text x="125.1" y="178.8">CC2</text>
<text x="125.1" y="176.2">CC1</text>
<text x="36.6" y="181.3">D+</text>
<text x="120.4" y="182.4" transform="rotate(-90 120.4 182.4)">GND</text>
<text x="34.4" y="188.9">SBU1</text>
<text x="34.4" y="191.5">SBU2</text>
<text x="23.8" y="192" transform="rotate(-90 23.8 192)">SHIELD</text>
<text x="31.5" y="192" transform="rotate(-90 31.5 192)">GND</text>
<text x="15.5" y="277.8">PWR_FLAG</text>
<text x="35.8" y="277.8">PWR_FLAG</text>
<text x="56.1" y="277.8">PWR_FLAG</text>
<text x="76.5" y="277.8">PWR_FLAG</text>
</g>
<g font-size="1.3" fill="#0f0f0f">
<text x="252.6" y="40.6" transform="rotate(-90 252.6 40.6)">5V_EXT</text>
<text x="129.4" y="52.1" transform="rotate(-90 129.4 52.1)">BUCK_BST</text>
<text x="142.1" y="52.1" transform="rotate(-90 142.1 52.1)">BUCK_SW</text>
<text x="163.7" y="52.1" transform="rotate(-90 163.7 52.1)">5V_BUCK</text>
<text x="214.5" y="53.3" transform="rotate(-90 214.5 53.3)">5V_EXT</text>
<text x="224.7" y="53.3" transform="rotate(-90 224.7 53.3)">5V_EXT</text>
<text x="231.8" y="48.1">IDEAL_GATE</text>
<text x="234.8" y="53.3" transform="rotate(-90 234.8 53.3)">VBUS</text>
<text x="73.5" y="55.9" transform="rotate(-90 73.5 55.9)">VIN_12V</text>
<text x="153.5" y="58.4" transform="rotate(-90 153.5 58.4)">5V_BUCK</text>
<text x="222.1" y="57.2" transform="rotate(-90 222.1 57.2)">5V_BUCK</text>
<text x="229.7" y="57.2" transform="rotate(-90 229.7 57.2)">IDEAL_GATE</text>
<text x="237.4" y="57.2" transform="rotate(-90 237.4 57.2)">5V_EXT</text>
<text x="43.1" y="63.5" transform="rotate(-90 43.1 63.5)">VIN_12V</text>
<text x="53.2" y="63.5" transform="rotate(-90 53.2 63.5)">VIN_12V</text>
<text x="63.4" y="63.5" transform="rotate(-90 63.4 63.5)">VIN_12V</text>
<text x="82.5" y="65.9">VIN_12V</text>
<text x="120.6" y="65.9">BUCK_SW</text>
<text x="173.9" y="63.5" transform="rotate(-90 173.9 63.5)">5V_BUCK</text>
<text x="184" y="63.5" transform="rotate(-90 184 63.5)">5V_BUCK</text>
<text x="194.2" y="63.5" transform="rotate(-90 194.2 63.5)">5V_BUCK</text>
<text x="204.3" y="63.5" transform="rotate(-90 204.3 63.5)">5V_BUCK</text>
<text x="236.2" y="65.9">MUX_PR1</text>
<text x="238.3" y="63.4">5V_EXT</text>
<text x="252.6" y="64.5" transform="rotate(-90 252.6 64.5)">5V_BUCK</text>
<text x="73.5" y="71.1" transform="rotate(-90 73.5 71.1)">BUCK_EN</text>
<text x="78.7" y="71">BUCK_MODE</text>
<text x="81.4" y="68.5">BUCK_EN</text>
<text x="120.6" y="68.5">BUCK_BST</text>
<text x="120.6" y="71">BUCK_FB</text>
<text x="163.7" y="66" transform="rotate(-90 163.7 66)">BUCK_FF</text>
<text x="214.5" y="68.6" transform="rotate(-90 214.5 68.6)">MUX_PR1</text>
<text x="224.7" y="68.6" transform="rotate(-90 224.7 68.6)">MUX_OV1</text>
<text x="234.8" y="68.6" transform="rotate(-90 234.8 68.6)">MUX_OV2</text>
<text x="236.3" y="68.5">MUX_OV1</text>
<text x="240" y="71">VBUS</text>
<text x="275.6" y="71">MUX_ILM</text>
<text x="73.5" y="77.4" transform="rotate(-90 73.5 77.4)">BUCK_EN</text>
<text x="120.6" y="73.5">BUCK_PG</text>
<text x="129.4" y="73.7" transform="rotate(-90 129.4 73.7)">BUCK_SW</text>
<text x="142.1" y="73.4" transform="rotate(-90 142.1 73.4)">5V_BUCK</text>
<text x="163.7" y="73.3" transform="rotate(-90 163.7 73.3)">BUCK_FF</text>
<text x="203.6" y="72.3">IDEAL_VCAP</text>
<text x="206" y="74.8">5V_BUCK</text>
<text x="214.5" y="75" transform="rotate(-90 214.5 75)">MUX_PR1</text>
<text x="224.7" y="74.8" transform="rotate(-90 224.7 74.8)">MUX_OV1</text>
<text x="234.8" y="74.8" transform="rotate(-90 234.8 74.8)">MUX_OV2</text>
<text x="236.3" y="73.5">MUX_OV2</text>
<text x="275.6" y="73.5">MUX_SS</text>
<text x="30.4" y="83.9" transform="rotate(-90 30.4 83.9)">VIN_12V</text>
<text x="153.5" y="79.8" transform="rotate(-90 153.5 79.8)">BUCK_FB</text>
<text x="286.9" y="78.7" transform="rotate(-90 286.9 78.7)">MUX_ILM</text>
<text x="297.1" y="78.7" transform="rotate(-90 297.1 78.7)">MUX_SS</text>
<text x="90" y="88.9" transform="rotate(-90 90 88.9)">BUCK_MODE</text>
<text x="101.5" y="88.9" transform="rotate(-90 101.5 88.9)">5V_BUCK</text>
<text x="163.7" y="87.4" transform="rotate(-90 163.7 87.4)">BUCK_FB</text>
<text x="219.6" y="88.9" transform="rotate(-90 219.6 88.9)">5V_EXT</text>
<text x="219.6" y="85.1" transform="rotate(-90 219.6 85.1)">IDEAL_VCAP</text>
<text x="229.7" y="88.9" transform="rotate(-90 229.7 88.9)">VBUS</text>
<text x="219.6" y="106.4" transform="rotate(-90 219.6 106.4)">5V_BUCK</text>
<text x="49.4" y="113" transform="rotate(-90 49.4 113)">5V_JACK</text>
<text x="77.3" y="113" transform="rotate(-90 77.3 113)">5V_EXT</text>
<text x="101.5" y="110.5" transform="rotate(-90 101.5 110.5)">BUCK_PG</text>
<text x="40.6" y="116.7">5V_JACK</text>
<text x="49.4" y="132.5" transform="rotate(-90 49.4 132.5)">5V_EXT</text>
<text x="64.6" y="132.5" transform="rotate(-90 64.6 132.5)">5V_EXT</text>
<text x="225.6" y="142.1">5V_EXT</text>
<text x="257.8" y="142.1">VBUS</text>
<text x="265.3" y="143.5" transform="rotate(-90 265.3 143.5)">5V_EXT</text>
<text x="223.6" y="147.2">SRC_ISET</text>
<text x="224.7" y="151.1" transform="rotate(-90 224.7 151.1)">SRC_ISET</text>
<text x="48.3" y="159.9">VBUS_CONN</text>
<text x="72.3" y="158.8" transform="rotate(-90 72.3 158.8)">VBUS_CONN</text>
<text x="83.7" y="158.8" transform="rotate(-90 83.7 158.8)">VBUS</text>
<text x="48.3" y="165">USBC_CC1</text>
<text x="48.3" y="167.5">USBC_CC2</text>
<text x="134.6" y="172.6">VBUS</text>
<text x="72.3" y="176.6" transform="rotate(-90 72.3 176.6)">VBUS</text>
<text x="134.6" y="175.1">USBC_CC1</text>
<text x="134.6" y="177.7">USBC_CC2</text>
<text x="59.6" y="182.8" transform="rotate(-90 59.6 182.8)">VBUS_CONN</text>
<text x="20.2" y="293.5" transform="rotate(-90 20.2 293.5)">VIN_12V</text>
<text x="60.8" y="292.5" transform="rotate(-90 60.8 292.5)">5V_EXT</text>
<text x="40.5" y="294.4" transform="rotate(-90 40.5 294.4)">5V_BUCK</text>
</g>
<g font-size="1.3" fill="#0000c2">
<text x="205" y="45">4) Power mux TPS2121: IN1 5V_EXT (jack o VIN_SYS) con priorita, IN2 VBUS USB-C. Uscita 5V_SYS verso AXP707 (VBUS/ACIN)</text>
<text x="30" y="55">1) VIN_SYS 12 V dal BUS_POWER (pin 24-26) -&gt; F101 2.5 A -&gt; buck TPS56637 12 -&gt; 5 V / 6 A</text>
<text x="130.1" y="55">-&gt; ideal diode LM74700 + CSD17551Q5A -&gt; 5V_EXT</text>
<text x="30" y="108">TPS56637</text>
<text x="30" y="108">2) Jack DC(tabella 4 del datasheet,sullo</text>
<text x="41.7" y="108">5 V (DC-005-5A-2.0)</text>
<text x="65.7" y="108">Vout stessoVfb 0.6 V, R103/R104 dell'ideal diode</text>
<text x="70.8" y="108">5 V):</text>
<text x="77.5" y="108">nodo 5V_EXT, a valle</text>
<text x="99.2" y="108">73.2k/10k = 4.99 V, L 3.3 uH, Cout 4x22 uF, feed-forward R116 20k + C126 100 pF.</text>
<text x="205" y="108">PR1: IN1 sotto 4.49 V -&gt;</text>
<text x="231.5" y="108">passa a IN2. OV1/OV2: canale escluso sopra 5.98 V. CP2 a GND (modo VREF). ILM 22.1k -&gt; 4-5 A. SS 100 nF.</text>
<text x="30" y="113">EN: 169k/36.1k (schema tipico TI). MODE libero = FCCM, R114 DNP per Eco-mode. Q101 N-MOSFET 30 V, Vgs +-20 V (il LM74700 pilota fino a 13 V).</text>
<text x="205" y="130">5) SY6280AAC: VBUS in uscita verso una periferica (source, ~1 A). Ingresso da 5V_EXT: si accende solo con jack o VIN_SYS presenti</text>
<text x="30" y="147">3) USB-C (HRO TYPE-C-31-M-12): solo USB 2.0, FUSB302B per CC/PD, fusibile 3 A e TVS su VBUS</text>
<text x="205" y="173">Ilim = 6800 / R112 = 1 A. R113: uscita spenta finche Linux non abilita VBUS_SRC_EN (comandato da tcpm).</text>
<text x="30" y="207">FUSB302B: pull-up I2C 2.2k e INT_N 10k sul foglio CPU (I2C condivisa). VCONN non usato: verificare sul datasheet se lasciarlo libero.</text>
</g>
<g font-size="1.3" fill="#a90000">
<text x="252.7" y="45.2" transform="rotate(-90 252.7 45.2)">5</text>
<text x="246.9" y="48.2">4</text>
<text x="252.7" y="52.8" transform="rotate(-90 252.7 52.8)">1</text>
<text x="222.2" y="61.7" transform="rotate(-90 222.2 61.7)">6</text>
<text x="229.8" y="61.7" transform="rotate(-90 229.8 61.7)">5</text>
<text x="237.5" y="61.7" transform="rotate(-90 237.5 61.7)">4</text>
<text x="248.2" y="63.5">7</text>
<text x="271.1" y="63.5">1</text>
<text x="92.7" y="71.1">10</text>
<text x="93.3" y="68.6">1</text>
<text x="93.3" y="66">8</text>
<text x="116.1" y="71.1">2</text>
<text x="116.1" y="66">6</text>
<text x="116.1" y="68.6">7</text>
<text x="248.2" y="71.1">2</text>
<text x="248.2" y="68.6">5</text>
<text x="248.2" y="66">6</text>
<text x="270.5" y="71.1">10</text>
<text x="271.1" y="66">8</text>
<text x="271.1" y="68.6">9</text>
<text x="93.3" y="73.6">5</text>
<text x="116.1" y="73.6">4</text>
<text x="217.7" y="72.4">1</text>
<text x="217.7" y="74.9">3</text>
<text x="248.2" y="76.2">3</text>
<text x="248.2" y="73.6">4</text>
<text x="270.5" y="73.6">11</text>
<text x="105.4" y="78.2" transform="rotate(-90 105.4 78.2)">3</text>
<text x="107.9" y="78.2" transform="rotate(-90 107.9 78.2)">9</text>
<text x="229.8" y="79.4" transform="rotate(-90 229.8 79.4)">2</text>
<text x="260.3" y="81.3" transform="rotate(-90 260.3 81.3)">12</text>
<text x="36.1" y="116.8">1</text>
<text x="36.1" y="119.4">3</text>
<text x="36.1" y="121.9">2</text>
<text x="235.5" y="142.2">5</text>
<text x="253.3" y="142.2">1</text>
<text x="235.5" y="147.3">3</text>
<text x="235.5" y="144.8">4</text>
<text x="245.1" y="151.8" transform="rotate(-90 245.1 151.8)">2</text>
<text x="41.9" y="160">A4</text>
<text x="41.8" y="167.6">B5</text>
<text x="41.9" y="165.1">A5</text>
<text x="116.8" y="167.1" transform="rotate(-90 116.8 167.1)">3</text>
<text x="119.4" y="167.7" transform="rotate(-90 119.4 167.7)">12</text>
<text x="121.9" y="167.7" transform="rotate(-90 121.9 167.7)">13</text>
<text x="41.9" y="172.7">A7</text>
<text x="107.2" y="172.7">7</text>
<text x="130.1" y="172.7">2</text>
<text x="41.8" y="175.2">B7</text>
<text x="41.9" y="177.8">A6</text>
<text x="107.2" y="177.8">5</text>
<text x="107.2" y="175.2">6</text>
<text x="129.5" y="175.2">10</text>
<text x="130.1" y="177.8">1</text>
<text x="41.8" y="180.3">B6</text>
<text x="119.4" y="184.9" transform="rotate(-90 119.4 184.9)">8</text>
<text x="41.8" y="190.5">B8</text>
<text x="41.9" y="187.9">A8</text>
<text x="22.8" y="197" transform="rotate(-90 22.8 197)">SH</text>
<text x="30.5" y="196.8" transform="rotate(-90 30.5 196.8)">A1</text>
</g>
<g font-size="1.3" fill="#725600">
<text x="31.5" y="62" transform="rotate(-90 31.5 62)">VIN_SYS</text>
<text x="277.1" y="64.5">5V_SYS</text>
<text x="277.1" y="69.6">PWR_SRC_ST</text>
<text x="277.1" y="67">5V_SYS</text>
<text x="308.3" y="77.3" transform="rotate(-90 308.3 77.3)">5V_SYS</text>
<text x="318.5" y="77.3" transform="rotate(-90 318.5 77.3)">5V_SYS</text>
<text x="215.6" y="149.7" transform="rotate(-90 215.6 149.7)">VBUS_SRC_EN</text>
<text x="217.7" y="145.8">VBUS_SRC_EN</text>
<text x="143.2" y="154.7" transform="rotate(-90 143.2 154.7)">3V3_SYS</text>
<text x="153.4" y="154.7" transform="rotate(-90 153.4 154.7)">3V3_SYS</text>
<text x="117.8" y="161.1" transform="rotate(-90 117.8 161.1)">3V3_SYS</text>
<text x="49.7" y="173.7">USB0_DM</text>
<text x="91.3" y="173.7">PD_I2C_SDA</text>
<text x="49.7" y="176.2">USB0_DM</text>
<text x="49.7" y="178.8">USB0_DP</text>
<text x="91.4" y="176.2">PD_I2C_SCL</text>
<text x="93.8" y="178.8">PD_INT_N</text>
<text x="49.7" y="181.3">USB0_DP</text>
</g>
<g font-size="1.3" fill="#939391">
<text x="92.7" y="95">R114</text>
<text x="92.7" y="97.5">10k</text>
</g>
</svg>
